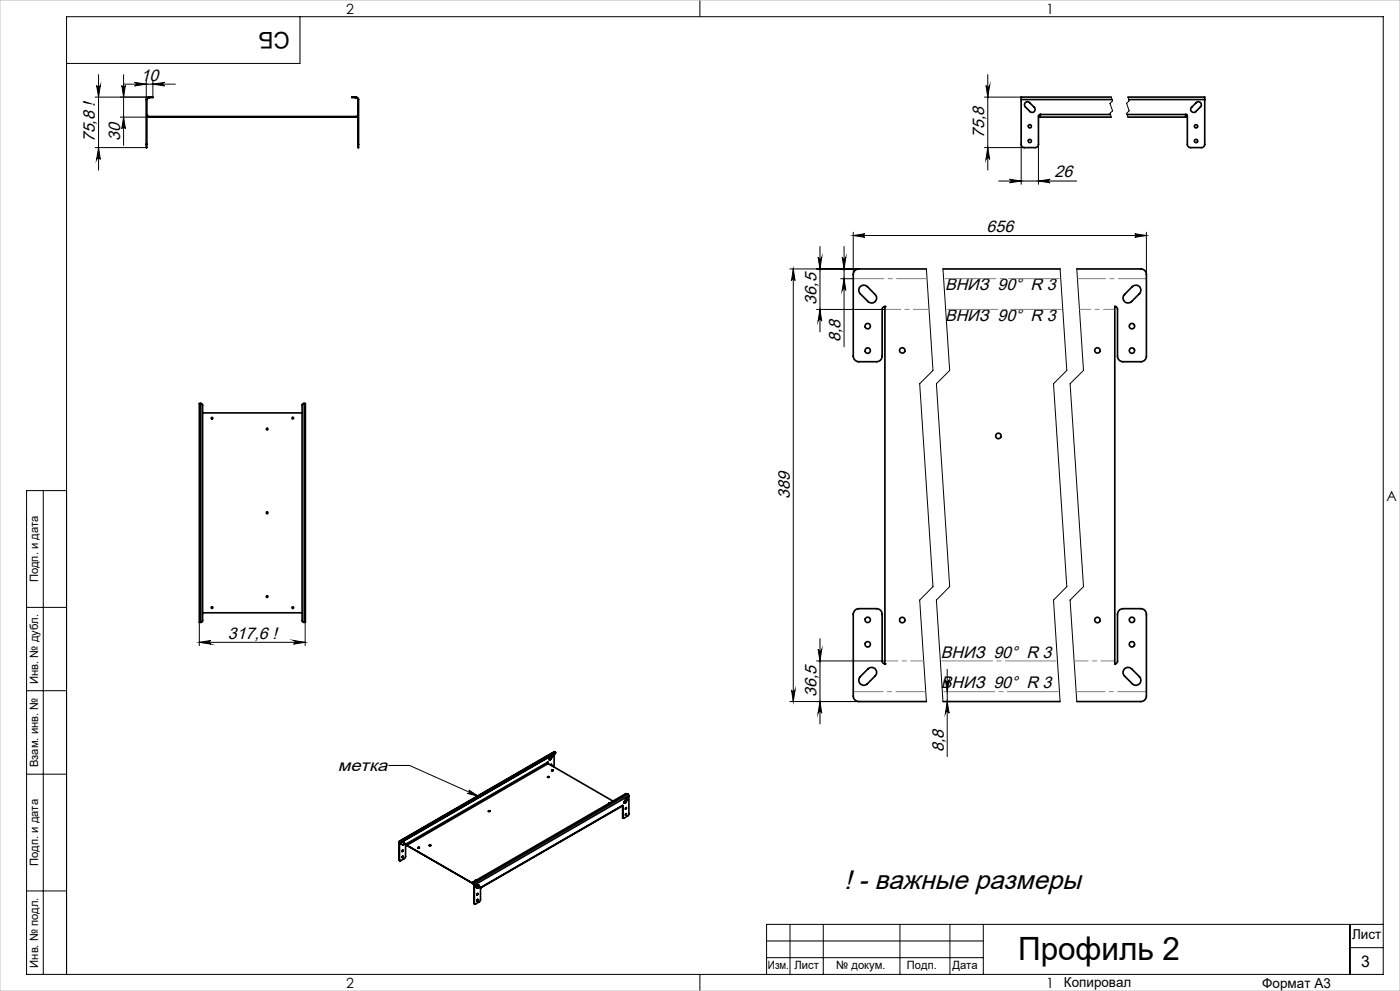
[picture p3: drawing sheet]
<svg xmlns="http://www.w3.org/2000/svg" width="420mm" height="297mm" viewBox="0 0 420 297" stroke-linecap="round" stroke-linejoin="round" font-family="sans-serif">
<g fill="none" stroke="#000" stroke-width=".3">
<path d="M90 5v14h-70M210 0v5M28.5 29.1h16.1M29 25.6a.55 .55 0 0 0 .5 .5 .55 .55 0 0 0 .6-.5l-.5 3.5zM29.6 22.4v28.6M36.1 35.1h8.5M36.5 25.6a.53 .53 0 0 0 .6 .5 .53 .53 0 0 0 .5-.5l-.5 3.5zM37.1 35.1l.5 3.5a.53 .53 0 0 0-.5-.5 .53 .53 0 0 0-.6 .5zM37.1 22.4v21.2M37.1 25.2h15.5M40.4 24.7l3.5 .5-3.5 .5a.53 .53 0 0 0 .5-.5 .53 .53 0 0 0-.5-.5zM43.9 24.2v5.6"/>
<path d="M45.9 24.2v4.9M45.9 25.2l3.5-.5a.53 .53 0 0 0-.5 .5 .53 .53 0 0 0 .5 .5zM295.3 29.1h11M295.8 25.6a.55 .55 0 0 0 .6 .5 .55 .55 0 0 0 .5-.5l-.6 3.5zM296.3 22.4v28.6M333.4 29.1l.4 1.1-.8 .8 .8 2.2-.8 .8 .4 1.1M338.4 29.1l.3 1.1-.7 .8 .7 2.2-.7 .8 .4 1.1M28.5 44.2h15.4M29.6 44.2l.5 3.6a.55 .55 0 0 0-.6-.6 .55 .55 0 0 0-.5 .6zM295.3 44.2h12M296.3 44.2l.6 3.6a.55 .55 0 0 0-.5-.6 .55 .55 0 0 0-.6 .6zM299.6 54.3h23.4"/>
<path d="M302.9 53.7l3.5 .6-3.5 .5a.53 .53 0 0 0 .5-.5 .53 .53 0 0 0-.5-.6zM306.4 43.2v12M311.5 54.3l3.5-.6a.53 .53 0 0 0-.5 .6 .53 .53 0 0 0 .5 .5zM311.5 43.2v12M245.4 77.1a.55 .55 0 0 0 .6 .5 .55 .55 0 0 0 .5-.5l-.5 3.5zM246 73.9v25.6M252.7 77.1a.55 .55 0 0 0 .5 .5 .55 .55 0 0 0 .6-.5l-.6 3.5zM253.2 73.9v30M256 69.6v12.7M256 70.6h87.9M256 70.6l3.5-.5a.53 .53 0 0 0-.5 .5 .53 .53 0 0 0 .5 .5zM340.4 70.1l3.5 .5-3.5 .5a.53 .53 0 0 0 .5-.5 .53 .53 0 0 0-.5-.5z"/>
<path d="M343.9 69.6v12.7M237 80.6h20.6M238 80.6v129.7M238 80.6l.5 3.5a.53 .53 0 0 0-.5-.5 .53 .53 0 0 0-.5 .5zM245 92.7h20.5M246 92.7l.5 3.5a.55 .55 0 0 0-.5-.5 .55 .55 0 0 0-.6 .5zM252.2 83.5h3.8M253.2 83.5l.6 3.5a.55 .55 0 0 0-.6-.5 .55 .55 0 0 0-.5 .5zM277.9 80.6l2 30.4-4 4 4 60.8-4 4 2 30.5M282.9 80.6l2 30.4-4 4 4 60.8-4 4 2 30.5M318 80.6l2 30.4-3.9 4 3.9 60.8-3.9 4 1.9 30.5M323 80.6l2 30.4-4 4 4 60.8-4 4 2 30.5"/>
<path d="M13 147v145M20 147h-12v145h407v-287h-395v287M8 182h12M59.8 192.5l3.5-.6a.55 .55 0 0 0-.5 .6 .55 .55 0 0 0 .5 .5zM59.8 186.5v7M59.8 192.5h31.7M88.1 191.9l3.4 .6-3.4 .5a.55 .55 0 0 0 .5-.5 .55 .55 0 0 0-.5-.6zM91.5 186.5v7M245 198.1h20.5M245.4 194.6a.55 .55 0 0 0 .6 .5 .55 .55 0 0 0 .5-.5l-.5 3.5zM246 191.4v25.6M8 207h12"/>
<path d="M237 210.3h20.6M237.5 206.8a.53 .53 0 0 0 .5 .5 .53 .53 0 0 0 .5-.5l-.5 3.5zM246 210.3l.5 3.4a.55 .55 0 0 0-.5-.5 .55 .55 0 0 0-.6 .5zM283.6 203.8a.55 .55 0 0 0 .6 .5 .55 .55 0 0 0 .5-.5l-.5 3.5zM284.2 200.6v26.2M284.2 210.3l.5 3.4a.55 .55 0 0 0-.5-.5 .55 .55 0 0 0-.6 .5zM8 232h12M116.6 229.4h6.3l20.7 9.3M140.7 236.8l2.9 1.9-3.4-.9a.55 .55 0 0 0 .7-.3 .55 .55 0 0 0-.2-.7zM8 267h12M237 277v15M247 277v15"/>
<path d="M270 277v15M285 277v15M295 277v15M405 277v15M415 277h-185v15M210 292v5M230 282h65M230 287h65M405 284h10"/>
</g>
<path d="M265.5 92.7h13.2" fill="none" stroke="#808080" stroke-width=".3" stroke-dasharray="15.2 1.3 1.3 1.3" stroke-dashoffset="10.5"/>
<path d="M277.1 198.1h-11.6" fill="none" stroke="#808080" stroke-width=".3" stroke-dasharray="15.2 1.3 1.3 1.3" stroke-dashoffset="11.3"/>
<path d="M256 83.5h22.1" fill="none" stroke="#808080" stroke-width=".3" stroke-dasharray="15.2 1.3 1.3 1.3" stroke-dashoffset="6.1"/>
<path d="M277.7 207.3h-21.7" fill="none" stroke="#808080" stroke-width=".3" stroke-dasharray="15.2 1.3 1.3 1.3" stroke-dashoffset="6.3"/>
<path d="M283.1 83.5h35.1M283.7 92.7h35.2M317.3 198.1h-35.2M317.9 207.3h-35.2" fill="none" stroke="#808080" stroke-width=".3" stroke-dasharray="15.2 1.3 1.3 1.3" stroke-dashoffset="-.4"/>
<path d="M323.9 92.7h10.5" fill="none" stroke="#808080" stroke-width=".3" stroke-dasharray="15.2 1.3 1.3 1.3" stroke-dashoffset="11.9"/>
<path d="M334.4 198.1h-12.1" fill="none" stroke="#808080" stroke-width=".3" stroke-dasharray="15.2 1.3 1.3 1.3" stroke-dashoffset="11.1"/>
<path d="M323.2 83.5h20.7" fill="none" stroke="#808080" stroke-width=".3" stroke-dasharray="15.2 1.3 1.3 1.3" stroke-dashoffset="6.8"/>
<path d="M343.9 207.3h-21" fill="none" stroke="#808080" stroke-width=".3" stroke-dasharray="15.2 1.3 1.3 1.3" stroke-dashoffset="6.6"/>
<path d="M0 0h420v297h-420z" fill="none" stroke="#c0c0c0" stroke-width=".3"/>
<g fill="#000">
<path d="M140.7 236.8l2.9 1.9-3.4-.9a.55 .55 0 0 0 .7-.3 .55 .55 0 0 0-.2-.7z"/>
<path d="M37.1 35.1l.5 3.5a.53 .53 0 0 0-.5-.5 .53 .53 0 0 0-.6 .5zM36.5 25.6a.53 .53 0 0 0 .6 .5 .53 .53 0 0 0 .5-.5l-.5 3.5zM296.3 44.2l.6 3.6a.55 .55 0 0 0-.5-.6 .55 .55 0 0 0-.6 .6zM295.8 25.6a.55 .55 0 0 0 .6 .5 .55 .55 0 0 0 .5-.5l-.6 3.5z"/>
<path d="M40.4 24.7l3.5 .5-3.5 .5a.53 .53 0 0 0 .5-.5 .53 .53 0 0 0-.5-.5zM45.9 25.2l3.5-.5a.53 .53 0 0 0-.5 .5 .53 .53 0 0 0 .5 .5z"/>
<path d="M29.6 44.2l.5 3.6a.55 .55 0 0 0-.6-.6 .55 .55 0 0 0-.5 .6zM29 25.6a.55 .55 0 0 0 .5 .5 .55 .55 0 0 0 .6-.5l-.5 3.5z"/>
<path d="M302.9 53.7l3.5 .6-3.5 .5a.53 .53 0 0 0 .5-.5 .53 .53 0 0 0-.5-.6zM311.5 54.3l3.5-.6a.53 .53 0 0 0-.5 .6 .53 .53 0 0 0 .5 .5z"/>
<path d="M256 70.6l3.5-.5a.53 .53 0 0 0-.5 .5 .53 .53 0 0 0 .5 .5zM340.4 70.1l3.5 .5-3.5 .5a.53 .53 0 0 0 .5-.5 .53 .53 0 0 0-.5-.5z"/>
<path d="M59.8 192.5l3.5-.6a.55 .55 0 0 0-.5 .6 .55 .55 0 0 0 .5 .5zM88.1 191.9l3.4 .6-3.4 .5a.55 .55 0 0 0 .5-.5 .55 .55 0 0 0-.5-.6z"/>
<path d="M245.4 194.6a.55 .55 0 0 0 .6 .5 .55 .55 0 0 0 .5-.5l-.5 3.5zM246 210.3l.5 3.4a.55 .55 0 0 0-.5-.5 .55 .55 0 0 0-.6 .5zM283.6 203.8a.55 .55 0 0 0 .6 .5 .55 .55 0 0 0 .5-.5l-.5 3.5zM284.2 210.3l.5 3.4a.55 .55 0 0 0-.5-.5 .55 .55 0 0 0-.6 .5zM252.7 77.1a.55 .55 0 0 0 .5 .5 .55 .55 0 0 0 .6-.5l-.6 3.5zM253.2 83.5l.6 3.5a.55 .55 0 0 0-.6-.5 .55 .55 0 0 0-.5 .5zM245.4 77.1a.55 .55 0 0 0 .6 .5 .55 .55 0 0 0 .5-.5l-.5 3.5zM246 92.7l.5 3.5a.55 .55 0 0 0-.5-.5 .55 .55 0 0 0-.6 .5zM238 80.6l.5 3.5a.53 .53 0 0 0-.5-.5 .53 .53 0 0 0-.5 .5zM237.5 206.8a.53 .53 0 0 0 .5 .5 .53 .53 0 0 0 .5-.5l-.5 3.5z"/>
</g>
<g fill="none" stroke="#000" stroke-width=".5">
<path d="M43.9 29.8h.1M43.9 29.8v13.4M44 34.8l.6 .3M44 34.3l.1 .4 .5 .2M44 29.8v13.4M44.6 29.2l-.4 .2-.2 .4M44.6 29.1l-.6 .3-.1 .4M44.6 29.1v.1M44.6 34.9v.2M44.6 29.1h.3M44.6 29.2h.3M44.6 34.9h62.2"/>
<path d="M44.6 35.1h62.2M44.9 29.1h1l-1 .1M44.9 29.1v.1M106.5 29.1h-.9l.9 .1M106.5 29.1v.1M106.5 29.1h.3M106.5 29.2h.3M106.8 29.2l.4 .2 .2 .4M106.8 29.1l.4 .1 .4 .6M106.8 29.1v.1M106.8 34.9v.2M107.4 34.3l-.2 .4-.4 .2"/>
<path d="M107.4 34.8l-.6 .3M107.4 29.8h.2M107.4 29.8v13.4M107.6 29.8v13.4M306.4 29.8v13.4a.96 .96 0 0 0 .9 1h3.3a.96 .96 0 0 0 .9-1v-8.5l.5-.4M306.4 29.8h27.2M307.5 30.8l.7-.3 .5 .1 1.6 1.6a.91 .91 0 0 1 0 1.2 .91 .91 0 0 1-1.3 0l-1.6-1.6zM312 34.3h.1M312 34.3v.8h21.4M312 34.3h21.1M333.4 29.1h-27v.7M338.1 34.3h17.6"/>
<path d="M338.4 29.1h23v.7M338.6 29.8h22.8M355.7 34.3h.1M355.7 34.3v.8h-17.3M358.9 30.8a.9 .9 0 0 1 1.3-.1 .9 .9 0 0 1 0 1.3l-1.5 1.4a.9 .9 0 0 1-1.2 0 .9 .9 0 0 1 0-1.2zM361.4 29.8v13.4a1.02 1.02 0 0 1-1 1h-3.2a1.02 1.02 0 0 1-1-1v-8.5l-.5-.4M43.9 43.2v1l.1-1M43.9 43.2h.1M107.4 43.2v1h.2v-1M107.4 43.2h.2M257.9 86.1a1.54 1.54 0 0 1 2.3-.2l2.3 2.4a1.5 1.5 0 0 1 0 2.1 1.5 1.5 0 0 1-2.1 0l-2.3-2.4a1.54 1.54 0 0 1-.2-1.9zM265.5 91.9h.1"/>
<path d="M265.5 91.9v107.1M277.9 80.6h-20.3a1.63 1.63 0 0 0-1.6 1.7v24.4a1.69 1.69 0 0 0 1.6 1.7h5.4a1.69 1.69 0 0 0 1.7-1.7v-14a.84 .84 0 0 1 .8-.8M282.9 80.6h35.1M323 80.6h19.3a1.63 1.63 0 0 1 1.6 1.7v24.4a1.69 1.69 0 0 1-1.6 1.7h-5.4a1.69 1.69 0 0 1-1.7-1.7v-14a.84 .84 0 0 0-.8-.8M334.4 91.9h.1M334.4 91.9v107.1M339.7 85.9a1.51 1.51 0 0 1 2.1 0 1.51 1.51 0 0 1 0 2.1l-2.3 2.4a1.5 1.5 0 0 1-2.1 0 1.5 1.5 0 0 1 0-2.1zM60.2 120.9l.4 .1 .2 .3v64.8l-.2 .3-.4 .1M60.2 120.9h-.4v65.6h.4M60.2 120.9v65.6M60.8 123.8h29.8M91.3 120.9l-.5 .1-.2 .3v64.8l.2 .3 .5 .1"/>
<path d="M91.3 120.9h.3v65.6h-.3M91.3 120.9v65.6M60.8 183.7h29.8M265.5 199l-.5-.2-.3-.5v-14.2a1.69 1.69 0 0 0-1.7-1.7h-5.4a1.69 1.69 0 0 0-1.6 1.7v24.5a1.69 1.69 0 0 0 1.6 1.7h20.3M265.5 199h.1M334.4 199h.1M334.4 199l.5-.2 .3-.5v-14.2a1.69 1.69 0 0 1 1.7-1.7h5.4a1.69 1.69 0 0 1 1.6 1.7v24.5a1.69 1.69 0 0 1-1.6 1.7h-19.3M260.4 200.4a1.51 1.51 0 0 1 2.2 .1 1.51 1.51 0 0 1-.1 2.1l-2.3 2.3a1.51 1.51 0 0 1-2.1 0 1.51 1.51 0 0 1 0-2.1zM282.9 210.3h35.1M337.5 200.3a1.57 1.57 0 0 1 2 .1l2.3 2.4a1.51 1.51 0 0 1 0 2.2 1.51 1.51 0 0 1-2.1-.1l-2.3-2.3a1.51 1.51 0 0 1 .1-2.3zM143.2 238.9h.1M143.2 238.9h-.1"/>
<path d="M143.3 238.9v.1M143.4 238.8l-.1 .1M143.5 238.8v.2h-.3M143.5 238.9h.1M143.5 238.8h.1M143.5 238.8v.2M143.5 238.8h-.1M143.5 238.6h.1M143.5 238.6l-.4 .3 .1 .1M143.5 238.6v.1M143.6 238.7l-.1 .1M143.6 238.6l-.4 .3"/>
<path d="M143.7 238.7l-.2 .1M143.7 238.7v.1M143.7 238.8h.1M143.7 238.7h-.1M164.2 228.5l.2 .1M164.2 228.5h.1M164.2 228.5l.2 .3M164.2 228.5l-42.4 24.4M164.3 232.9h.4M164.3 228.5v.1M164.3 232.8l.4 .1-.4 .1zM164.3 228.6h.1"/>
<path d="M164.3 228.6v.2M164.4 228.6v.2M164.4 228.8l-42.3 24.5M164.4 228.8l19.5 11.3M165.2 229.3l.2-.2v.3M165.2 226.6l-.4 .7a.3 .3 0 0 0 0 .5 .3 .3 0 0 0 .5-.3M165.2 227.5l-.4 .2M165.2 227.5h.1M165.4 229.1l-.1 .3M165.5 230.9h.5M165.7 226.6l.1 .1M165.7 226.6l-.5 .9"/>
<path d="M165.8 226.7l-.5 .8M165.8 226.3l-.1 .3zM166.2 226v3.9M166.4 225.3l.3 .2-.2 .3M166.4 225.3l-46.5 26.8M166.4 225.3l-46.3 26.8M166.5 225.8l-45.7 26.3M166.5 225.8h.1M166.5 225.8l-45.7 26.4M166.7 225.6l-.2 .2M166.7 225.6h.1M188.2 239.6h.1"/>
<path d="M188.2 239.6l-.5 .8M188.2 239.1v.5M188.2 239.6l.1-.3-.2-.2-.8 1.1a.3 .3 0 0 0 0 .5 .3 .3 0 0 0 .4-.2M188.2 239.6l-.5 .9M188.4 238l.3 .5M188.4 238l-.8-.1-45.7 26.5 .1 .3M188.4 238l-46.4 26.8M188.7 238.5v5.6l-1.6 1.1-.3-.2M188.7 238.5l-46.4 26.8M119.8 257.7l.1 .3M119.8 252.2v.1M119.8 257.7h.1"/>
<path d="M119.8 252.2v5.5M119.8 252.3v5.4M120.1 252.1l-.3 .1M120.1 252.2l-.3 .1M120.1 252.1h.1M120.1 252.1v.1M120.1 252.2h.1M120.1 252.1h.7M120.1 252.2h.7M120.4 252.3l-.2 .6 .7 .3 .4-.4-.1-.4M120.7 254.9l.1-.1 .1 .2-.3 .2zM120.8 252.1v.1"/>
<path d="M120.9 254.8l-.3 .4M120.9 256.6l-.3 .4M120.9 252.2l.3 .2M121.2 252.4v.4l-.5 .3M121.2 252.4h.1M121.8 253l.3 .4M121.8 252.9l-.1 .2-.1 3.9-1.5 1-.3-.3M121.8 252.9h.1M121.8 252.9l.3 .4M122.1 253.3v.1M122.1 253.3l19.8 11.5M122.1 253.4l20.1 11.6"/>
<path d="M125.3 254.1h.5M125.4 254l.4 .1-.3 .1zM128.8 253.4h.5M128.8 253.3l.5 .1-.4 .1zM146.5 243.1h.5M183 240.7l-.4 .1 .2-.1M186.7 241.4l.1 .1M186.7 241.4h.1M186.7 241.4l-42.5 24.7M186.7 241.4l-42.4 24.5M186.8 241.4v.1M186.8 241.5v3.5"/>
<path d="M186.8 245l.1 .2M187.7 240.4l-.4 .3M187.7 240.4v.1M187.7 242.1h.2l-.2 .4zM187.7 243.9h.2l-.2 .4zM187.9 242l-.3 .5M187.9 243.8l-.3 .5M141.8 264.5l.2 .3M142 264.7v.1M142 264.8h.1M142 264.8l.3 .5M142 264.8l.2 .4"/>
<path d="M142.2 265.2l.1 .1M142.2 265.2l.1 5.5M142.3 270.7l.1 .2M142.8 265.3l.9 .5M142.8 263.8l-.3 .2 .2-.1M143.1 269.7h.3l-.2 .3zM143.2 267.8l.2 .1-.2 .3zM143.2 265.1l-.5 .3v.5l.8 .2 .2-.3v-.4M143.2 265.1l.5 .3M143.3 267.8l-.2 .4M143.3 269.6l-.2 .4M143.7 265.4l-.1 .5-.4 .2"/>
<path d="M143.7 265.4h.1M144.3 265.9h.1M144.3 265.9l-.2 .2-.1 3.9-1.4 1-.3-.3M144.3 265.9l-.2 .2"/>
<circle cx="308.9" cy="37.9" r=".48"/>
<circle cx="358.8" cy="37.8" r=".49"/>
<circle cx="308.9" cy="42.3" r=".49"/>
<circle cx="358.8" cy="42.3" r=".49"/>
<circle cx="260.3" cy="97.7" r=".81"/>
<circle cx="339.6" cy="97.8" r=".81"/>
<circle cx="260.3" cy="105" r=".81"/>
<circle cx="270.7" cy="105" r=".82"/>
<circle cx="329.2" cy="105" r=".82"/>
<circle cx="339.6" cy="105.1" r=".81"/>
<circle cx="63.6" cy="125.3" r=".25"/>
<circle cx="80.1" cy="128.6" r=".24"/>
<circle cx="87.8" cy="125.3" r=".24"/>
<circle cx="299.5" cy="130.6" r=".82"/>
<circle cx="80.1" cy="153.7" r=".25"/>
<circle cx="80.1" cy="178.8" r=".24"/>
<circle cx="63.6" cy="182.1" r=".25"/>
<circle cx="87.8" cy="182.1" r=".25"/>
<circle cx="260.3" cy="185.8" r=".81"/>
<circle cx="260.3" cy="193.1" r=".81"/>
<circle cx="270.7" cy="185.8" r=".82"/>
<circle cx="329.2" cy="185.8" r=".82"/>
<circle cx="339.6" cy="185.8" r=".81"/>
<circle cx="339.6" cy="193.1" r=".81"/>
<circle cx="165.7" cy="230.9" r=".2"/>
<circle cx="120.7" cy="256.8" r=".22"/>
<circle cx="146.8" cy="243.2" r=".2"/>
</g>
<text font-size="9.6" x="305.4" y="287.8">Профиль 2</text>
<text font-size="8" x="253.2" y="266.3">! - важные размеры</text>
<text font-size="6.9" x="86.9" y="9.4" transform="rotate(-180 86.9 9.4)">СБ</text>
<g font-size="5">
<text x="42.2" y="24.1">10</text>
<text x="295.3" y="41.3" transform="rotate(-90 295.3 41.3)">75,8</text>
<text x="28.5" y="42.7" transform="rotate(-90 28.5 42.7)">75,8 !</text>
<text x="36" y="42.2" transform="rotate(-90 36 42.2)">30</text>
<text x="316.3" y="53.2">26</text>
<text x="296" y="69.5">656</text>
<text x="283.5" y="86.9">ВНИЗ 90° R 3</text>
<text x="244.9" y="91.3" transform="rotate(-90 244.9 91.3)">36,5</text>
<text x="283.5" y="96.1">ВНИЗ 90° R 3</text>
<text x="252.2" y="102.6" transform="rotate(-90 252.2 102.6)">8,8</text>
<text x="236.9" y="149.4" transform="rotate(-90 236.9 149.4)">389</text>
<text x="68.3" y="191.4">317,6 !</text>
<text x="282.3" y="197.1">ВНИЗ 90° R 3</text>
<text x="244.9" y="208.8" transform="rotate(-90 244.9 208.8)">36,5</text>
<text x="282.3" y="206.2">ВНИЗ 90° R 3</text>
<text x="283.1" y="225.4" transform="rotate(-90 283.1 225.4)">8,8</text>
<text x="101.3" y="231">метка</text>
</g>
<text font-size="4.8" x="408.3" y="289.7">3</text>
<g font-size="4.2">
<text x="103.8" y="4.2">2</text>
<text x="313.8" y="4.2">1</text>
<text x="415.9" y="150.2">A</text>
<text x="103.8" y="296.2">2</text>
<text x="313.8" y="296.2">1</text>
</g>
<g font-size="4.1">
<text x="405.6" y="281.5">Лист</text>
<text x="319.2" y="295.9">Копировал</text>
<text x="378.7" y="296">Формат А3</text>
</g>
<g font-size="3.4">
<text x="11.4" y="174.5" transform="rotate(-90 11.4 174.5)">Подп. и дата</text>
<text x="11.4" y="205" transform="rotate(-90 11.4 205)">Инв. № дубл.</text>
<text x="11.4" y="229.9" transform="rotate(-90 11.4 229.9)">Взам. инв. №</text>
<text x="11.4" y="259.5" transform="rotate(-90 11.4 259.5)">Подп. и дата</text>
<text x="11.4" y="290" transform="rotate(-90 11.4 290)">Инв. № подл.</text>
<text x="230.4" y="290.4">Изм.</text>
<text x="238.3" y="290.4">Лист</text>
<text x="250.9" y="290.4">№ докум.</text>
<text x="272.1" y="290.4">Подп.</text>
<text x="285.7" y="290.5">Дата</text>
</g>
</svg>
